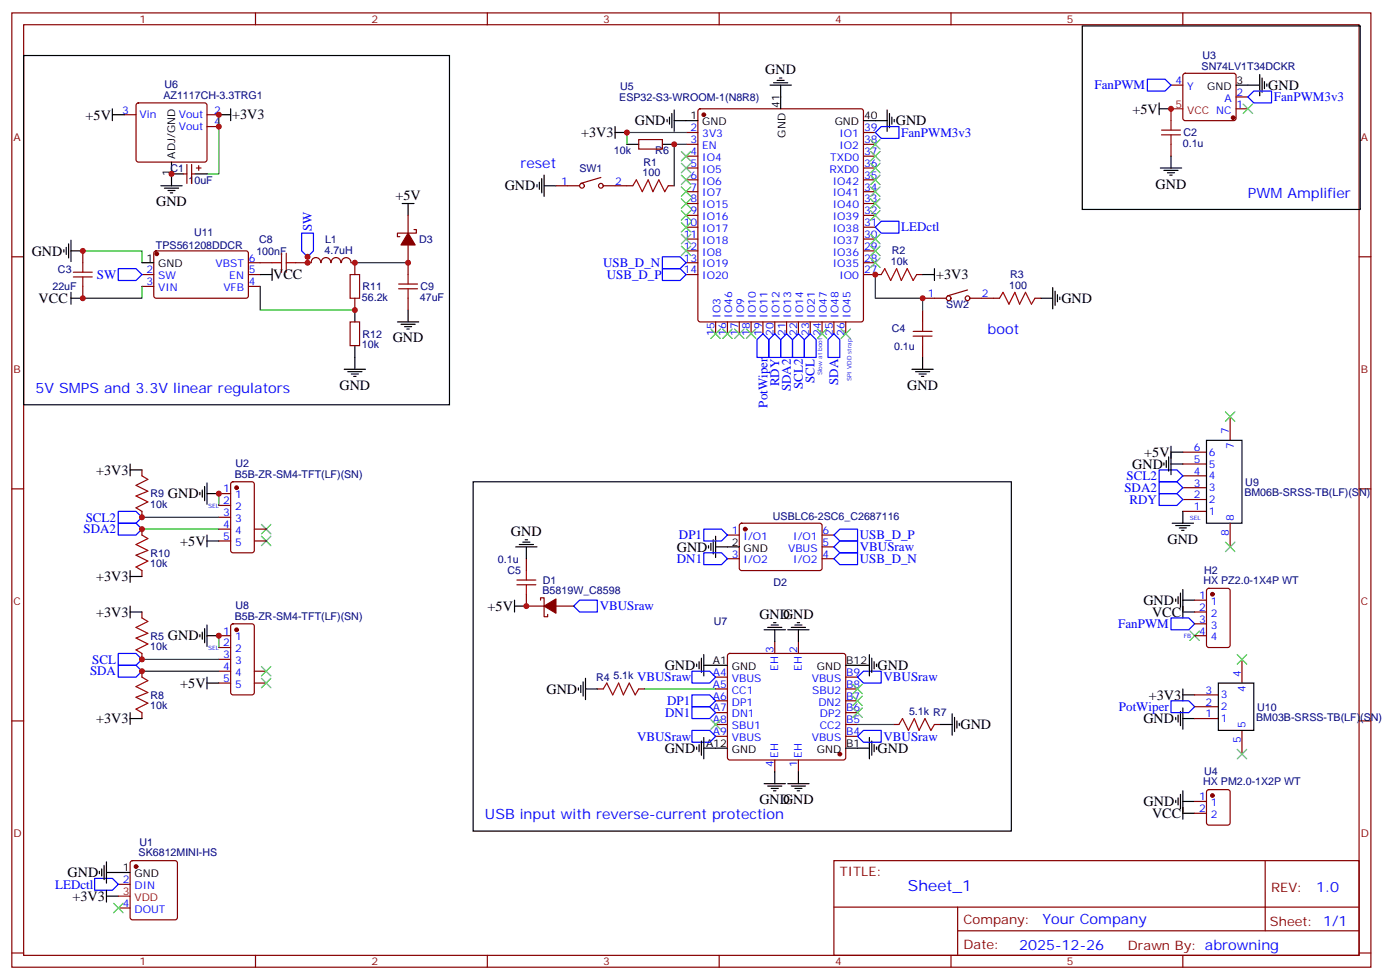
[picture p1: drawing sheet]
<svg xmlns="http://www.w3.org/2000/svg" width="418mm" height="292mm" viewBox="0 0 418 292" stroke-linecap="round" stroke-linejoin="round" font-family="sans-serif">
<g fill="none" stroke="#870000" stroke-width=".35">
<path d="M3.5 3.8h405.4v284.4h-405.4zM7.1 7.4h398.2v277.3h-398.2zM76.2 3.8v3.6M145.3 3.8v3.6M214.5 3.8v3.6M283.6 3.8v3.6M352.8 3.8v3.6M37 34.2h3.6M40.8 30.9l.5-.2h19.7l.5 .2 .2 .5v16.2l-.2 .5-.5 .2h-19.7l-.5-.2-.2-.5v-16.2zM61.7 34.2h3.6M61.7 37.7h3.6M204.6 39.5h3.5"/>
<path d="M208.4 32.6l.4-.2h48l.5 .2 .2 .5v62.1l-.2 .5-.5 .2h-48l-.5-.2-.2-.5v-62.1zM257.5 39.5h3.6M349.2 25.4h3.6M349.2 32.4v3.5M353 22l.5-.2h14.4l.5 .2 .3 .5v12.7l-.3 .5-.5 .2h-14.4l-.5-.2-.2-.5v-12.7zM368.7 32.4h3.5M368.7 28.9h3.5M54.7 51.8h1M55.7 49v5.6M57.1 49v5.6M57.1 51.8h1.1M58.6 50.1h1.4"/>
<path d="M59.3 49.4v1.4M165.8 55.4h7.1M179.2 52.9l-6 1.7M179.9 55.4h8.8M190.5 41.6h7.1v2.8h-7.1zM199.3 55.4h1.8M204.6 43h3.5M204.6 46.5h3.5M204.6 50.1h3.5M204.6 53.6h3.5M204.6 57.1h3.5M257.5 43h3.6"/>
<path d="M257.5 46.5h3.6M257.5 50.1h3.6M257.5 53.6h3.6M257.5 57.1h3.6M349.2 43v3.5M3.5 76.5h3.6M24.7 74.8v3.5M46.1 75l.5-.2h27.1l.4 .7-.1 12.9-.6 .5-27.1-.1-.4-.6v-12.7zM74.1 78.3h7M88.2 78.3h4.6M92.8 78.3a1.41 1.41 0 0 1 1.4-1.6 1.41 1.41 0 0 1 1.4 1.6M95.8 78.3a1.41 1.41 0 0 1 1.4-1.6 1.41 1.41 0 0 1 1.4 1.6"/>
<path d="M98.8 78.3a1.41 1.41 0 0 1 1.4-1.6 1.41 1.41 0 0 1 1.4 1.6M101.8 78.3a1.41 1.41 0 0 1 1.5-1.5 1.41 1.41 0 0 1 1.4 1.5M104.8 78.3h1v3.5M121.7 64.2v5.3M121.7 73v8.8M123.5 68.4h.7v1.1h-5.7v1h.7M204.6 60.6h3.5M204.6 64.2h3.5M204.6 67.7h3.5M204.6 71.2h3.5M204.6 74.8h3.5M204.6 78.3h3.5"/>
<path d="M257.5 60.6h3.6M257.5 64.2h3.6M257.5 67.7h3.6M257.5 71.2h3.6M257.5 74.8h3.6M257.5 78.3h3.6M405.3 76.5h3.6M24.7 85.3v3.6M42.3 81.8h3.6M42.3 85.3h3.6M74.1 81.8h3.5M74.1 85.3h3.5"/>
<path d="M104.4 95.9h2.8v7.1h-2.8zM105.8 88.9v3.5M121.7 88.9v3.5M204.6 81.8h3.5M213.4 95.9v3.5M217 95.9v3.5M220.5 95.9v3.5M224 95.9v3.5M227.5 95.9v3.5M231.1 95.9v3.5M234.6 95.9v3.5M238.1 95.9v3.5"/>
<path d="M241.7 95.9v3.5M245.2 95.9v3.5M248.7 95.9v3.5M252.2 95.9v3.5M257.5 81.8h5.3M273.4 81.8h1.8M275.2 88.9h7M275.2 92.4v3.5M288.6 86.4l-6 1.8M289.3 88.9h8.8M308.7 88.9h1.7M275.2 103v3.5"/>
<path d="M352.8 138.3h7M352.8 134.7h7M366.9 124.1v7.1M3.5 145.7h3.6M42.3 140v1.8M42.3 152.4v1.7M42.3 157.7v1.7M65.3 147.1h3.5M65.3 150.6h3.5M65.3 154.1h3.5M65.3 157.7h3.5M69 143.8l.5-.3h5.6l.7 .5v20l-.4 .7h-5.9l-.7-.5v-19.9z"/>
<path d="M75.8 157.7h3.6M217 159.4h3.5M220.7 156.1l.5-.2h23.5l.5 .7-.1 13-.6 .4-23.6-.1-.4-.6v-12.7zM245.2 159.4h3.5M352.8 152.4h7M352.8 148.8h7M352.8 145.3h7M352.8 141.8h7M366.9 155.9v7M405.3 145.7h3.6M42.3 170v1.8M65.3 161.2h3.5"/>
<path d="M75.8 161.2h3.6M157 166.5v3.5M157 177.1v3.5h5.3M161.2 178.8v-.7h1.1v5.7h1v-.7M217 166.5h3.5M245.2 166.5h3.5M245.2 162.9h3.5M356.3 178.8h3.5M360.1 175.5l.4-.2h5.7l.6 .4 .1 16.5-.5 .7h-5.9l-.6-.4-.1-16.5zM42.3 182.4v1.7M42.3 194.7v1.8M42.3 200v1.8"/>
<path d="M65.3 189.4h3.5M65.3 192.9h3.5M65.3 196.5h3.5M65.3 200h3.5M69 186.1l.5-.2h5.6l.7 .4v20l-.4 .7h-5.9l-.7-.4v-20zM75.8 200h3.6M165.8 180.6h5.3M217.2 194.9l.5-.2h33.8l.5 .2 .2 .5v30.3l-.2 .5-.5 .2h-33.8l-.5-.2-.2-.5v-30.3zM231.1 191.2v3.5M238.1 191.2v3.5M356.3 189.4h3.5M356.3 182.4h3.5"/>
<path d="M356.3 185.9h3.5M370.4 196.5v7M3.5 214.8h3.6M42.3 212.3v1.8M65.3 203.5h3.5M75.8 203.5h3.6M178.2 205.3h1.7M190.5 205.3h1.8M213.4 219.4h3.6M213.4 215.9h3.6M213.4 212.3h3.6M213.4 208.8h3.6"/>
<path d="M213.4 205.3h3.6M213.4 201.8h3.6M252.2 219.4h3.6M252.2 215.9h3.6M252.2 212.3h3.6M252.2 208.8h3.6M252.2 205.3h3.6M252.2 201.8h3.6M266.3 215.9h1.8M278.7 215.9h1.8M356.3 214.1h7.1M356.3 210.6h7.1"/>
<path d="M356.3 207h7.1M370.4 217.6v7.1M405.3 214.8h3.6M231.1 226.4v3.6M238.1 226.4v3.6M356.3 238.8h3.5M360.1 235.5l.4-.2h5.7l.6 .4 .1 9.4-.5 .7-5.9 .1-.6-.5-.1-9.4zM39 256.6l.5-.2h12.7l.5 .2 .2 .5v16.3l-.2 .5-.5 .2h-12.7l-.5-.3-.2-.4v-16.3zM248.7 256.4h156.6v28.3h-156.6zM356.3 242.3h3.5M377.3 256.5v20.8M35.3 263.5h3.5"/>
<path d="M35.3 270.5h3.5M248.7 270.3h156.5M285.6 277.3h119.6M285.6 270.3v14.1M3.5 284h3.6M76.2 284.7v3.5M145.3 284.7v3.5M214.5 284.7v3.5M283.6 284.7v3.5M352.8 284.7v3.5M405.3 284h3.6"/>
<circle cx="173.6" cy="55.4" r=".71"/>
<circle cx="179.2" cy="55.4" r=".71"/>
<circle cx="282.9" cy="88.9" r=".71"/>
<circle cx="288.6" cy="88.9" r=".71"/>
</g>
<g fill="none" stroke="#000" stroke-width=".35">
<path d="M7.1 16.5h127v104.1h-127zM322.8 7.7h82.9v54.7h-82.9zM33.5 34.2h3.5M33.5 32.4v3.5M65.3 34.2h3.5M68.8 32.4v3.5M183.4 39.5h3.6M183.4 37.7v3.5M199 35.6v.7M199.7 34.9v2.1M200.4 33.8v4.3M201.1 35.9h7"/>
<path d="M201.1 32.8v6.3M229.7 25.4h6.3M230.7 24.7h4.2M231.8 24h2.1M232.5 23.2h.7M232.8 25.4v7M257.5 35.9h7.1M264.6 32.8v6.3M265.3 33.8v4.3M266 34.9v2.1M266.7 35.6v.7M345.7 32.4h3.5"/>
<path d="M345.7 30.7v3.5M368.7 25.4h7M375.7 22.2v6.3M376.4 23.2v4.3M377.1 24.3v2.1M377.8 25v.7M48 55.4h6.3M49 56.1h4.3M50.1 56.8h2.1M50.8 57.5h.7M51.2 48.3v7.1M51.2 51.8h3.5"/>
<path d="M58.2 51.8h3.5M160.2 55v.7M160.9 54.3v2.1M161.6 53.2v4.3M162.3 55.4h3.5M162.3 52.2v6.3M187 43h3.5M197.6 43h3.5M346.1 50.1h6.3M347.1 50.8h4.3M348.2 51.5h2.1M348.9 52.2h.7"/>
<path d="M349.2 46.5v3.6M19 74.4v.7M19.8 73.7v2.1M20.5 72.6v4.3M21.2 71.6v6.3M21.2 74.8h3.5M42.3 78.3h3.6M119.9 60.6h3.6M121.7 60.6v3.6M21.2 88.9h3.5M21.2 87.1v3.5M77.6 81.8h3.5"/>
<path d="M81.1 80v3.6M105.8 92.4v3.5M118.5 95.9h6.4M119.6 96.6h4.2M120.6 97.3h2.2M121.4 98h.7M121.7 92.4v3.5M275.2 81.8h3.5M278.7 80v3.6M310.4 88.9h3.6M314 85.7v6.3M314.7 86.7v4.3"/>
<path d="M315.4 87.8v2.1M316.1 88.5v.7M102.7 110h6.3M103.7 110.7h4.2M104.8 111.4h2.1M105.5 112.1h.7M105.8 103v7M272 110h6.3M273 110.7h4.3M274.1 111.4h2.1M274.8 112.1h.7M275.2 106.5v3.5"/>
<path d="M38.8 138.3v3.5M347.1 137.9v.7M347.8 137.2v2.1M348.5 136.1v4.3M349.2 133v8.4M349.2 134.7h3.6M349.2 138.3h3.6M359.8 131.2h10.6v24.7h-10.6zM38.8 140h3.5M59.6 146.7v.7M60.3 146v2.1M61 145v4.2"/>
<path d="M61.7 143.9v6.3M61.7 159.4v3.5M61.7 147.1h3.6M141.1 143.5h160.5v104.1h-160.5zM213.4 159.8v6.3M349.6 155.9h6.4M350.7 156.6h4.2M351.7 157.3h2.1M352.4 158h.7M352.8 152.4v3.5M38.8 170v3.5M38.8 171.8h3.5"/>
<path d="M61.7 161.2h3.6M153.5 178.8v3.6M153.8 162.9h6.4M154.9 162.2h4.2M155.9 161.5h2.1M156.6 160.8h.7M157 162.9v3.6M211.3 162.6v.7M212 161.9v2.1M212.7 160.8v4.3M213.4 162.9h7.1M350.7 178.5v.7"/>
<path d="M351.4 177.8v2.1M352.1 176.7v4.2M352.8 178.8h3.5M352.8 175.6v8.5M38.8 182.4h3.5M38.8 180.6v3.5M59.6 189.1v.7M60.3 188.3v2.2M61 187.3v4.2M61.7 186.2v6.4M61.7 189.4h3.6M153.5 180.6h3.5"/>
<path d="M207.8 197.9v.7M208.5 197.2v2.1M209.2 196.1v4.2M209.9 198.2h7.1M209.9 195.1v6.3M227.9 187.6h6.3M229 186.9h4.2M230 186.2h2.1M230.7 185.5h.7M231.1 187.6v3.6M234.9 187.6h6.4M236 186.9h4.2"/>
<path d="M237.1 186.2h2.1M237.8 185.5h.7M238.1 187.6v3.6M252.2 198.2h7.1M259.3 195.1v6.3M260 196.1v4.2M260.7 197.2v2.1M261.4 197.9v.7M352.8 182.4h3.5M38.8 214.1h3.5M38.8 212.3v3.6M61.7 203.5h3.6"/>
<path d="M61.7 201.8v3.5M172.5 204.9v.7M173.2 204.2v2.1M173.9 203.2v4.2M174.6 205.3h3.6M174.6 202.1v6.4M209.9 219.7v6.4M259.3 219.7v6.4M280.5 215.9h3.5M284 212.7v6.3M284.7 213.7v4.3M285.4 214.8v2.1"/>
<path d="M286.1 215.5v.7M350.7 213.7v.8M351.4 213v2.2M352.1 212v4.2M352.8 205.3v3.5M352.8 210.9v6.4M352.8 207h3.5M352.8 214.1h3.5M363.4 203.5h10.5v14.1h-10.5zM207.8 222.6v.7M208.5 221.9v2.1M209.2 220.8v4.2"/>
<path d="M209.9 222.9h7.1M227.9 233.5h6.3M229 234.2h4.2M230 234.9h2.1M230.7 235.6h.7M231.1 230v3.5M234.9 233.5h6.4M236 234.2h4.2M237.1 234.9h2.1M237.8 235.6h.7M238.1 230v3.5M252.2 222.9h7.1"/>
<path d="M260 220.8v4.2M260.7 221.9v2.1M261.4 222.6v.7M350.7 238.4v.7M351.4 237.7v2.2M352.1 236.7v4.2M352.8 235.6v8.5M352.8 238.8h3.5M29.6 259.6v.7M30.3 258.9v2.1M31 257.8v4.3M31.7 260h7.1"/>
<path d="M31.7 256.8v6.3M352.8 242.3h3.5M31.7 265.3v3.5M31.7 267h3.6"/>
</g>
<g fill="none" stroke="#3c3" stroke-width=".35">
<path d="M370.8 31l2.8 2.8M373.6 31l-2.8 2.8M203.2 45.1l2.8 2.8M203.2 48.6l2.8 2.9M203.2 52.2l2.8 2.8M203.2 55.7l2.8 2.8M203.2 59.2l2.8 2.9M206 45.1l-2.8 2.8M206 48.6l-2.8 2.9M206 52.2l-2.8 2.8M206 55.7l-2.8 2.8M206 59.2l-2.8 2.9"/>
<path d="M259.6 59.2l2.9 2.9M259.6 55.7l2.9 2.8M259.6 41.6l2.9 2.8M259.6 45.1l2.9 2.8M259.6 48.6l2.9 2.9M259.6 52.2l2.9 2.8M262.5 59.2l-2.9 2.9M262.5 55.7l-2.9 2.8M262.5 41.6l-2.9 2.8M262.5 45.1l-2.9 2.8M262.5 48.6l-2.9 2.9M262.5 52.2l-2.9 2.8"/>
<path d="M203.2 62.8l2.8 2.8M203.2 66.3l2.8 2.8M203.2 69.8l2.8 2.8M203.2 73.3l2.8 2.9M206 62.8l-2.8 2.8M206 66.3l-2.8 2.8M206 69.8l-2.8 2.8M206 73.3l-2.8 2.9M259.6 76.9l2.9 2.8M259.6 73.3l2.9 2.9M259.6 69.8l2.9 2.8M259.6 62.8l2.9 2.8"/>
<path d="M262.5 76.9l-2.9 2.8M262.5 73.3l-2.9 2.9M262.5 69.8l-2.9 2.8M262.5 62.8l-2.9 2.8M212 98l2.8 2.9M214.8 98l-2.8 2.9M215.5 98l2.9 2.9M218.4 98l-2.9 2.9M219.1 98l2.8 2.9M221.9 98l-2.8 2.9M222.6 98l2.8 2.9M225.4 98l-2.8 2.9"/>
<path d="M243.8 98l2.8 2.9M246.6 98l-2.8 2.9M250.8 98l2.8 2.9M253.6 98l-2.8 2.9M365.5 122.7l2.8 2.9M368.3 122.7l-2.8 2.9M78 159.8l2.8 2.8M78 156.2l2.8 2.9M80.8 159.8l-2.8 2.8M80.8 156.2l-2.8 2.9M365.5 161.5l2.8 2.9M368.3 161.5l-2.8 2.9"/>
<path d="M78 198.6l2.8 2.8M80.8 198.6l-2.8 2.8M354.9 188l2.8 2.8M357.7 188l-2.8 2.8M369 195.1l2.8 2.8M371.8 195.1l-2.8 2.8M78 202.1l2.8 2.8M80.8 202.1l-2.8 2.8M212 214.5l2.8 2.8M214.8 214.5l-2.8 2.8M254.4 203.9l2.8 2.8M254.4 207.4l2.8 2.8"/>
<path d="M254.4 210.9l2.8 2.8M257.2 203.9l-2.8 2.8M257.2 207.4l-2.8 2.8M257.2 210.9l-2.8 2.8M369 223.3l2.8 2.8M371.8 223.3l-2.8 2.8M33.9 269.1l2.8 2.9M36.7 269.1l-2.8 2.9"/>
</g>
<g fill="none" stroke="#00f" stroke-width=".35">
<path d="M261.1 39.5l1.7-1.8h5.3v3.5h-5.3zM342.2 23.6h5.3l1.7 1.8-1.7 1.7h-5.3zM373.9 27.1h5.3v3.6h-5.3l-1.7-1.8zM90 69.5h3.5v5.3l-1.8 1.7-1.7-1.7zM197.6 76.5h5.2l1.8 1.8-1.8 1.7h-5.2zM262.8 65.9h5.3v3.6h-5.3l-1.7-1.8zM35.3 80h5.3l1.7 1.8-1.7 1.8h-5.3zM197.6 80h5.2l1.8 1.8-1.8 1.8h-5.2zM227.5 99.4l1.8 1.8v5.3h-3.5v-5.3zM231.1 99.4l1.7 1.8v5.3h-3.5v-5.3zM234.6 99.4l1.8 1.8v5.3h-3.6v-5.3zM238.1 99.4l1.8 1.8v5.3h-3.5v-5.3z"/>
<path d="M241.7 99.4l1.7 1.8v5.3h-3.5v-5.3zM248.7 99.4l1.8 1.8v5.3h-3.6v-5.3zM35.3 152.4h5.3l1.7 1.7-1.7 1.8h-5.3zM35.3 155.9h5.3l1.7 1.8-1.7 1.7h-5.3zM209.9 157.7h5.3l1.8 1.7-1.8 1.8h-5.3zM248.7 159.4l1.8-1.7h5.3v3.5h-5.3zM345.7 143.5h5.3l1.8 1.8-1.8 1.8h-5.3zM345.7 140h5.3l1.8 1.8-1.8 1.7h-5.3zM345.7 147.1h5.3l1.8 1.7-1.8 1.8h-5.3zM209.9 164.7h5.3l1.8 1.8-1.8 1.7h-5.3zM248.7 162.9l1.8-1.7h5.3v3.5h-5.3zM250.5 164.7h5.3v3.5h-5.3l-1.8-1.7z"/>
<path d="M35.3 198.2h5.3l1.7 1.8-1.7 1.8h-5.3zM35.3 194.7h5.3l1.7 1.8-1.7 1.7h-5.3zM171.1 180.6l1.8-1.8h5.3v3.6h-5.3zM206.4 200h5.3l1.7 1.8-1.7 1.7h-5.3zM349.2 184.1h5.3l1.8 1.8-1.8 1.7h-5.3zM206.4 207h5.3l1.7 1.8-1.7 1.8h-5.3zM206.4 210.6h5.3l1.7 1.7-1.7 1.8h-5.3zM206.4 217.6h5.3l1.7 1.8-1.7 1.8h-5.3zM255.8 219.4l1.7-1.8h5.3v3.6h-5.3zM255.8 201.8l1.7-1.8h5.3v3.5h-5.3zM349.2 208.8h5.3l1.8 1.8-1.8 1.7h-5.3zM28.2 261.7h5.3l1.8 1.8-1.8 1.8h-5.3z"/>
</g>
<g fill="#870000" stroke="#870000" stroke-width=".35">
<path d="M162.3 180.6l3.5-2.1v4.2z"/>
<path d="M121.7 69.5l2.1 3.5h-4.2z"/>
<circle cx="367.8" cy="35.1" r=".53"/>
<circle cx="361.6" cy="237" r=".53"/>
<circle cx="209.9" cy="34.2" r=".53"/>
<circle cx="222.2" cy="157.7" r=".53"/>
<circle cx="70.6" cy="187.6" r=".53"/>
<circle cx="250.5" cy="224.7" r=".53"/>
<circle cx="361.6" cy="177.1" r=".53"/>
<circle cx="40.6" cy="258.2" r=".53"/>
<circle cx="70.6" cy="145.3" r=".53"/>
<circle cx="46.7" cy="75.6" r=".53"/>
</g>
<path d="M349.2 32.4h3.6M35.3 267h3.5" fill="none" stroke="#f00" stroke-width=".35"/>
<g fill="none" stroke="#a10000" stroke-width=".35">
<path d="M346.4 38.8h5.7M349.2 35.9v2.9M188.7 55.4l1.1-1.8 1.8 3.5 1.7-3.5 1.4 3.5 1.8-3.5 1.8 3.5 1-1.7M346.4 40.2h5.7M349.2 40.2v2.8M24.7 78.3v2.8M81.1 78.3h2.9M84 75.5v5.6M85.4 78.3h2.8M85.4 75.5v5.6M21.9 82.5h5.6M21.9 81.1h5.6"/>
<path d="M24.7 82.5v2.8M104.4 81.8h2.8v7.1h-2.8zM118.9 86h5.6M118.9 84.6h5.6M121.7 81.8v2.8M121.7 86v2.9M262.8 81.8l1.1-1.8 1.7 3.6 1.8-3.6 1.4 3.6 1.8-3.6 1.7 3.6 1.1-1.8M272.3 98.7h5.7M275.2 95.9v2.8M298.1 88.9l1.1-1.8 1.7 3.5 1.8-3.5 1.4 3.5 1.8-3.5 1.7 3.5 1.1-1.7M272.3 100.2h5.7M275.2 100.2v2.8"/>
<path d="M42.3 141.8l1.8 1-3.5 1.8 3.5 1.8-3.5 1.4 3.5 1.7-3.5 1.8 1.7 1.1M42.3 159.4l1.8 1.1-3.5 1.7 3.5 1.8-3.5 1.4 3.5 1.8-3.5 1.7 1.7 1.1M154.2 174.2h5.6M154.2 172.8h5.6M157 170v2.8M157 174.2v2.9M42.3 184.1l1.8 1.1-3.5 1.7 3.5 1.8-3.5 1.4 3.5 1.8-3.5 1.7 1.7 1.1M42.3 201.8l1.8 1-3.5 1.8 3.5 1.7-3.5 1.5 3.5 1.7-3.5 1.8 1.7 1M179.9 205.3l1.1-1.8 1.7 3.5 1.8-3.5 1.4 3.5 1.8-3.5 1.7 3.5 1.1-1.7M268.1 215.9l1.1-1.8 1.7 3.5 1.8-3.5 1.4 3.5 1.8-3.5 1.7 3.5 1.1-1.7"/>
</g>
<g fill="none" stroke="#008700" stroke-width=".35">
<path d="M65.3 34.2v17.6h-3.6M204.6 39.5h-17.6v3.5M204.6 43h-3.5v12.4M24.7 74.8h17.6v3.5M91.7 76.5v1.8M105.8 78.3h15.9M42.3 85.3v3.6h-17.6M77.6 85.3v7.1h28.2M261.1 81.8v7.1h14.1v3.5M42.3 154.1h23M42.3 157.7h23M65.3 147.1v3.5"/>
<path d="M42.3 200h23M42.3 196.5h23M65.3 189.4v3.5M192.3 205.3h21.1M255.8 215.9h10.5"/>
</g>
<g fill="#c00">
<circle cx="349.3" cy="32.4" r=".88"/>
<circle cx="65.3" cy="37.7" r=".88"/>
<circle cx="65.3" cy="34.2" r=".88"/>
<circle cx="65.3" cy="189.4" r=".88"/>
<circle cx="42.3" cy="200" r=".88"/>
<circle cx="42.3" cy="196.5" r=".88"/>
<circle cx="42.3" cy="154.1" r=".88"/>
<circle cx="42.3" cy="157.7" r=".88"/>
<circle cx="65.3" cy="147.1" r=".88"/>
<circle cx="51.2" cy="51.8" r=".88"/>
<circle cx="275.2" cy="88.9" r=".88"/>
<circle cx="105.8" cy="92.4" r=".88"/>
<circle cx="24.7" cy="74.8" r=".88"/>
<circle cx="24.7" cy="88.9" r=".88"/>
<circle cx="91.7" cy="78.3" r=".88"/>
<circle cx="91.7" cy="76.5" r=".88"/>
<circle cx="105.8" cy="78.3" r=".88"/>
<circle cx="121.7" cy="78.3" r=".88"/>
<circle cx="157" cy="180.6" r=".88"/>
<circle cx="261.1" cy="81.8" r=".88"/>
<circle cx="201.1" cy="43" r=".88"/>
<circle cx="187" cy="39.5" r=".88"/>
</g>
<text font-size="4.6" fill="#00f" x="270.8" y="265.5">Sheet_1</text>
<g font-size="4.2">
<text x="228.2" y="22">GND</text>
<text x="378.2" y="26.8">GND</text>
<text x="25.5" y="35.7">+5V</text>
<text x="69.3" y="35.6">+3V3</text>
<text x="337.7" y="33.9">+5V</text>
<text x="173.3" y="40.9">+3V3</text>
<text x="189.3" y="37.3">GND</text>
<text x="267.2" y="37.3">GND</text>
<text x="117.9" y="59.5">+5V</text>
<text x="150.5" y="56.7">GND</text>
<text x="344.7" y="56.2">GND</text>
<text x="46.6" y="61.5">GND</text>
<text x="9.5" y="76.2">GND</text>
<text x="81.5" y="83.2">VCC</text>
<text x="279.2" y="83.2">+3V3</text>
<text x="11.5" y="90.3">VCC</text>
<text x="316.6" y="90.3">GND</text>
<text x="117.1" y="102">GND</text>
<text x="101.2" y="116.2">GND</text>
<text x="270.6" y="116.1">GND</text>
<text x="341.3" y="136.2">+5V</text>
<text x="28.7" y="141.4">+3V3</text>
<text x="337.7" y="139.7">GND</text>
<text x="50.1" y="148.5">GND</text>
<text x="152.4" y="159.7">GND</text>
<text x="348.2" y="162">GND</text>
<text x="53.8" y="162.7">+5V</text>
<text x="201.9" y="164.4">GND</text>
<text x="28.7" y="173.2">+3V3</text>
<text x="28.7" y="183.7">+3V3</text>
<text x="145.4" y="182">+5V</text>
<text x="226.5" y="184.4">GND</text>
<text x="233.5" y="184.4">GND</text>
<text x="341" y="180.2">GND</text>
<text x="343.6" y="183.7">VCC</text>
<text x="50.1" y="190.8">GND</text>
<text x="198.3" y="199.6">GND</text>
<text x="261.7" y="199.7">GND</text>
<text x="53.8" y="205">+5V</text>
<text x="163" y="206.7">GND</text>
<text x="342.6" y="208.4">+3V3</text>
<text x="28.7" y="215.5">+3V3</text>
<text x="341" y="215.5">GND</text>
<text x="286.5" y="217.3">GND</text>
<text x="198.3" y="224.3">GND</text>
<text x="261.7" y="224.4">GND</text>
<text x="226.5" y="239.6">GND</text>
<text x="233.5" y="239.6">GND</text>
<text x="341.1" y="240.3">GND</text>
<text x="343.6" y="243.7">VCC</text>
<text x="20.2" y="261.4">GND</text>
<text x="21.6" y="268.4">+3V3</text>
</g>
<g font-size="4.2" fill="#00f">
<text x="155.2" y="50.1">reset</text>
<text x="372.2" y="58.9">PWM Amplifier</text>
<text x="294.6" y="99.4">boot</text>
<text x="10.6" y="117.1">5V SMPS and 3.3V linear regulators</text>
<text x="144.6" y="244.1">USB input with reverse-current protection</text>
<text x="392.5" y="265.7">1.0</text>
<text x="310.9" y="275.3">Your Company</text>
<text x="304" y="283.1">2025-12-26</text>
</g>
<g font-size="3.9" fill="#00f">
<text x="326.5" y="26.6">FanPWM</text>
<text x="379.9" y="30.2">FanPWM3v3</text>
<text x="268.8" y="40.7">FanPWM3v3</text>
<text x="93" y="68.8" transform="rotate(-90 93 68.8)">SW</text>
<text x="268.8" y="68.9">LEDctl</text>
<text x="28.9" y="83.1">SW</text>
<text x="179.9" y="79.6">USB_D_N</text>
<text x="181" y="83.2">USB_D_P</text>
<text x="232.3" y="115.2" transform="rotate(-90 232.3 115.2)">RDY</text>
<text x="235.9" y="116.6" transform="rotate(-90 235.9 116.6)">SDA2</text>
<text x="239.4" y="116" transform="rotate(-90 239.4 116)">SCL2</text>
<text x="242.9" y="114.1" transform="rotate(-90 242.9 114.1)">SCL</text>
<text x="250" y="114.7" transform="rotate(-90 250 114.7)">SDA</text>
<text x="228.9" y="121.5" transform="rotate(-90 228.9 121.5)">PotWiper</text>
<text x="336" y="143.1">SCL2</text>
<text x="335.4" y="146.6">SDA2</text>
<text x="25.6" y="155.4">SCL2</text>
<text x="336.9" y="150.1">RDY</text>
<text x="24.9" y="158.9">SDA2</text>
<text x="202.5" y="160.7">DP1</text>
<text x="256.5" y="160.7">USB_D_P</text>
<text x="201.9" y="167.7">DN1</text>
<text x="256.5" y="164.2">VBUSraw</text>
<text x="256.5" y="167.7">USB_D_N</text>
<text x="178.9" y="181.9">VBUSraw</text>
<text x="333.5" y="187.2">FanPWM</text>
<text x="27.5" y="197.7">SCL</text>
<text x="26.8" y="201.3">SDA</text>
<text x="190" y="203">VBUSraw</text>
<text x="263.5" y="203">VBUSraw</text>
<text x="198.4" y="213.6">DN1</text>
<text x="199" y="210.1">DP1</text>
<text x="333.7" y="211.8">PotWiper</text>
<text x="190" y="220.7">VBUSraw</text>
<text x="263.5" y="220.7">VBUSraw</text>
<text x="16.4" y="264.8">LEDctl</text>
</g>
<g font-size="3.9" fill="#800">
<text x="250.5" y="261">TITLE:</text>
<text x="379.1" y="265.7">REV:</text>
<text x="287.4" y="275.2">Company:</text>
<text x="378.7" y="275.8">Sheet: 1/1</text>
<text x="287.4" y="282.9">Date:</text>
<text x="336.4" y="283">Drawn By: abrowning</text>
</g>
<g font-size="3.2" fill="#800">
<text x="41.6" y="6.8">1</text>
<text x="110.8" y="6.8">2</text>
<text x="179.9" y="6.8">3</text>
<text x="249.1" y="6.8">4</text>
<text x="318.2" y="6.8">5</text>
<text x="4.1" y="41.9">A</text>
<text x="405.9" y="41.9">A</text>
<text x="4.1" y="111.1">B</text>
<text x="405.9" y="111.1">B</text>
<text x="4.1" y="180.2">C</text>
<text x="405.9" y="180.2">C</text>
<text x="4.1" y="249.4">D</text>
<text x="405.9" y="249.4">D</text>
<text x="41.6" y="287.7">1</text>
<text x="110.8" y="287.7">2</text>
<text x="179.9" y="287.7">3</text>
<text x="249.1" y="287.7">4</text>
<text x="318.2" y="287.7">5</text>
</g>
<g font-size="3.2" fill="#000080">
<text x="358.6" y="17.6">U3</text>
<text x="358.4" y="20.8">SN74LV1T34DCKR</text>
<text x="48.8" y="29.4">AZ1117CH-3.3TRG1</text>
<text x="49" y="26.2">U6</text>
<text x="185" y="26.9">U5</text>
<text x="184.7" y="30.1">ESP32-S3-WROOM-1(N8R8)</text>
<text x="353" y="40.7">C2</text>
<text x="183.1" y="45.9">10k</text>
<text x="195.4" y="45.9">R6</text>
<text x="352.8" y="43.8">0.1u</text>
<text x="50.8" y="51.2">C1</text>
<text x="172.8" y="51.2">SW1</text>
<text x="191.6" y="52.5">100</text>
<text x="191.9" y="49.3">R1</text>
<text x="56.2" y="54.8">10uF</text>
<text x="57.9" y="70.4">U11</text>
<text x="46.5" y="74.2">TPS561208DDCR</text>
<text x="76.5" y="75.9">100nF</text>
<text x="77.3" y="72.4">C8</text>
<text x="96.8" y="75.7">4.7uH</text>
<text x="96.9" y="72.5">L1</text>
<text x="125" y="72.4">D3</text>
<text x="266" y="75.8">R2</text>
<text x="17.3" y="81.2">C3</text>
<text x="265.7" y="79">10k</text>
<text x="301.3" y="82.8">R3</text>
<text x="15.6" y="86.5">22uF</text>
<text x="107.9" y="89.7">56.2k</text>
<text x="108.1" y="86.5">R11</text>
<text x="125.2" y="89.7">47uF</text>
<text x="125.4" y="86.5">C9</text>
<text x="301" y="86">100</text>
<text x="282.2" y="91.8">SW2</text>
<text x="108.2" y="100.6">R12</text>
<text x="266" y="98.9">C4</text>
<text x="107.9" y="103.8">10k</text>
<text x="266.7" y="104.2">0.1u</text>
<text x="70" y="142.3">B5B-ZR-SM4-TFT(LF)(SN)</text>
<text x="70.2" y="139.1">U2</text>
<text x="44.9" y="148.2">R9</text>
<text x="371.1" y="147.9">BM06B-SRSS-TB(LF)(SN)</text>
<text x="371.4" y="144.7">U9</text>
<text x="44.8" y="151.4">10k</text>
<text x="230.5" y="154.8">USBLC6-2SC6_C2687116</text>
<text x="44.9" y="165.9">R10</text>
<text x="148.5" y="167.6">0.1u</text>
<text x="44.8" y="169">10k</text>
<text x="151.4" y="171.2">C5</text>
<text x="161.9" y="173.9">D1</text>
<text x="359.1" y="170.9">H2</text>
<text x="161.8" y="177.1">B5819W_C8598</text>
<text x="230.7" y="174.7">D2</text>
<text x="358.9" y="174.1">HX PZ2.0-1X4P WT</text>
<text x="70" y="184.6">B5B-ZR-SM4-TFT(LF)(SN)</text>
<text x="70.2" y="181.5">U8</text>
<text x="44.9" y="190.6">R5</text>
<text x="212.9" y="186.2">U7</text>
<text x="44.8" y="193.7">10k</text>
<text x="177.8" y="202.9">R4</text>
<text x="183" y="202.5">5.1k</text>
<text x="44.9" y="208.2">R8</text>
<text x="44.8" y="211.4">10k</text>
<text x="271.1" y="213">5.1k R7</text>
<text x="374.6" y="215">BM03B-SRSS-TB(LF)(SN)</text>
<text x="374.9" y="211.7">U10</text>
<text x="359.1" y="230.8">U4</text>
<text x="358.8" y="234">HX PM2.0-1X2P WT</text>
<text x="41.6" y="252">U1</text>
<text x="41.3" y="255.2">SK6812MINI-HS</text>
</g>
<g font-size="3.2" fill="#00f">
<text x="350.6" y="25">4</text>
<text x="354.1" y="26.8">Y</text>
<text x="368.8" y="28.5">2</text>
<text x="36.4" y="33.8">3</text>
<text x="41.6" y="35.2">Vin</text>
<text x="53.3" y="35.2">Vout</text>
<text x="63.9" y="33.8">2</text>
<text x="365.2" y="30.3">A</text>
<text x="368.8" y="32.1">1</text>
<text x="53.3" y="38.8">Vout</text>
<text x="63.9" y="37.4">4</text>
<text x="205.9" y="39.1">2</text>
<text x="209.4" y="40.9">3V3</text>
<text x="250.4" y="40.9">IO1</text>
<text x="257.7" y="39.1">39</text>
<text x="205.9" y="42.7">3</text>
<text x="205.9" y="46.2">4</text>
<text x="209.4" y="44.4">EN</text>
<text x="209.4" y="47.9">IO4</text>
<text x="247.6" y="47.9">TXD0</text>
<text x="250.4" y="44.4">IO2</text>
<text x="257.7" y="46.2">37</text>
<text x="257.7" y="42.7">38</text>
<text x="205.9" y="49.7">5</text>
<text x="205.9" y="53.2">6</text>
<text x="209.4" y="51.5">IO5</text>
<text x="247.4" y="51.5">RXD0</text>
<text x="257.7" y="53.2">35</text>
<text x="257.7" y="49.7">36</text>
<text x="167.3" y="55">1</text>
<text x="183.4" y="55">2</text>
<text x="205.9" y="56.8">7</text>
<text x="209.4" y="55">IO6</text>
<text x="209.4" y="58.5">IO7</text>
<text x="248.4" y="58.5">IO41</text>
<text x="248.4" y="55">IO42</text>
<text x="257.7" y="56.8">34</text>
<text x="205.9" y="60.3">8</text>
<text x="205.9" y="63.8">9</text>
<text x="209.4" y="62.1">IO15</text>
<text x="209.4" y="65.6">IO16</text>
<text x="248.4" y="65.6">IO39</text>
<text x="248.4" y="62.1">IO40</text>
<text x="257.7" y="63.8">32</text>
<text x="257.7" y="60.3">33</text>
<text x="203.9" y="67.3">10</text>
<text x="203.9" y="70.9">11</text>
<text x="209.4" y="69.1">IO17</text>
<text x="248.4" y="69.1">IO38</text>
<text x="257.7" y="70.9">30</text>
<text x="257.7" y="67.3">31</text>
<text x="74.3" y="77.9">6</text>
<text x="203.9" y="74.4">12</text>
<text x="203.9" y="77.9">13</text>
<text x="209.4" y="72.6">IO18</text>
<text x="209.4" y="76.2">IO8</text>
<text x="248.4" y="76.2">IO36</text>
<text x="248.4" y="72.6">IO37</text>
<text x="257.7" y="77.9">28</text>
<text x="257.7" y="74.4">29</text>
<text x="43.7" y="81.5">2</text>
<text x="47.2" y="83.2">SW</text>
<text x="64.3" y="79.7">VBST</text>
<text x="68.4" y="83.2">EN</text>
<text x="74.3" y="81.5">5</text>
<text x="203.9" y="81.5">14</text>
<text x="209.4" y="79.7">IO19</text>
<text x="209.4" y="83.2">IO20</text>
<text x="248.4" y="79.7">IO35</text>
<text x="250.4" y="83.2">IO0</text>
<text x="257.7" y="81.5">27</text>
<text x="43.7" y="85">3</text>
<text x="47.2" y="86.7">VIN</text>
<text x="66.6" y="86.7">VFB</text>
<text x="74.3" y="85">4</text>
<text x="276.7" y="88.5">1</text>
<text x="292.8" y="88.5">2</text>
<text x="214.8" y="94.6" transform="rotate(-90 214.8 94.6)">IO3</text>
<text x="218.4" y="94.6" transform="rotate(-90 218.4 94.6)">IO46</text>
<text x="221.9" y="94.6" transform="rotate(-90 221.9 94.6)">IO9</text>
<text x="225.4" y="94.6" transform="rotate(-90 225.4 94.6)">IO10</text>
<text x="229" y="94.6" transform="rotate(-90 229 94.6)">IO11</text>
<text x="232.5" y="94.6" transform="rotate(-90 232.5 94.6)">IO12</text>
<text x="236" y="94.6" transform="rotate(-90 236 94.6)">IO13</text>
<text x="239.5" y="94.6" transform="rotate(-90 239.5 94.6)">IO14</text>
<text x="243.1" y="94.6" transform="rotate(-90 243.1 94.6)">IO21</text>
<text x="246.6" y="94.6" transform="rotate(-90 246.6 94.6)">IO47</text>
<text x="250.1" y="94.6" transform="rotate(-90 250.1 94.6)">IO48</text>
<text x="253.6" y="94.6" transform="rotate(-90 253.6 94.6)">IO45</text>
<text x="213.1" y="100.1" transform="rotate(-90 213.1 100.1)">15</text>
<text x="216.6" y="100.1" transform="rotate(-90 216.6 100.1)">16</text>
<text x="220.1" y="100.1" transform="rotate(-90 220.1 100.1)">17</text>
<text x="223.7" y="100.1" transform="rotate(-90 223.7 100.1)">18</text>
<text x="227.2" y="100.1" transform="rotate(-90 227.2 100.1)">19</text>
<text x="230.7" y="100.1" transform="rotate(-90 230.7 100.1)">20</text>
<text x="234.2" y="100.1" transform="rotate(-90 234.2 100.1)">21</text>
<text x="237.8" y="100.1" transform="rotate(-90 237.8 100.1)">22</text>
<text x="241.3" y="100.1" transform="rotate(-90 241.3 100.1)">23</text>
<text x="244.8" y="100.1" transform="rotate(-90 244.8 100.1)">24</text>
<text x="248.4" y="100.1" transform="rotate(-90 248.4 100.1)">25</text>
<text x="251.9" y="100.1" transform="rotate(-90 251.9 100.1)">26</text>
<text x="366.5" y="129.4" transform="rotate(-90 366.5 129.4)">7</text>
<text x="356.1" y="137.9">5</text>
<text x="356.1" y="134.4">6</text>
<text x="360.5" y="135.8">6</text>
<text x="367.9" y="133.9" transform="rotate(-90 367.9 133.9)">7</text>
<text x="356.1" y="141.4">4</text>
<text x="360.5" y="142.8">4</text>
<text x="360.5" y="139.3">5</text>
<text x="66.6" y="146.7">1</text>
<text x="70.1" y="148.5">1</text>
<text x="356.1" y="148.5">2</text>
<text x="356.1" y="145">3</text>
<text x="360.5" y="149.9">2</text>
<text x="360.5" y="146.4">3</text>
<text x="66.6" y="150.2">2</text>
<text x="66.6" y="153.8">3</text>
<text x="70.1" y="152">2</text>
<text x="70.1" y="155.5">3</text>
<text x="356.1" y="152">1</text>
<text x="360.5" y="153.4">1</text>
<text x="367.9" y="155.2" transform="rotate(-90 367.9 155.2)">8</text>
<text x="66.6" y="157.3">4</text>
<text x="66.6" y="160.8">5</text>
<text x="70.1" y="159.1">4</text>
<text x="218.3" y="159.1">1</text>
<text x="221.8" y="160.8">I/O1</text>
<text x="236.6" y="160.8">I/O1</text>
<text x="245.4" y="159.1">6</text>
<text x="366.5" y="159.7" transform="rotate(-90 366.5 159.7)">8</text>
<text x="70.1" y="162.6">5</text>
<text x="218.3" y="166.1">3</text>
<text x="221.8" y="167.9">I/O2</text>
<text x="235" y="164.4">VBUS</text>
<text x="236.6" y="167.9">I/O2</text>
<text x="245.4" y="166.1">4</text>
<text x="245.4" y="162.6">5</text>
<text x="357.6" y="178.5">1</text>
<text x="357.6" y="182">2</text>
<text x="357.6" y="185.5">3</text>
<text x="361.1" y="180.2">1</text>
<text x="361.1" y="183.8">2</text>
<text x="66.6" y="189.1">1</text>
<text x="70.1" y="190.8">1</text>
<text x="357.6" y="189.1">4</text>
<text x="361.1" y="187.3">3</text>
<text x="361.1" y="190.8">4</text>
<text x="66.6" y="192.6">2</text>
<text x="66.6" y="196.1">3</text>
<text x="70.1" y="194.3">2</text>
<text x="70.1" y="197.9">3</text>
<text x="230.7" y="194.7" transform="rotate(-90 230.7 194.7)">3</text>
<text x="237.8" y="194.7" transform="rotate(-90 237.8 194.7)">2</text>
<text x="66.6" y="199.6">4</text>
<text x="66.6" y="203.2">5</text>
<text x="70.1" y="201.4">4</text>
<text x="212.6" y="201.4">A4</text>
<text x="218.3" y="203.2">VBUS</text>
<text x="232.1" y="199.8" transform="rotate(-90 232.1 199.8)">EH</text>
<text x="239.2" y="199.8" transform="rotate(-90 239.2 199.8)">EH</text>
<text x="242.1" y="203.2">VBUS</text>
<text x="252.4" y="201.4">B9</text>
<text x="370.1" y="201.8" transform="rotate(-90 370.1 201.8)">4</text>
<text x="70.1" y="204.9">5</text>
<text x="212.6" y="204.9">A5</text>
<text x="212.6" y="208.5">A6</text>
<text x="218.3" y="206.7">CC1</text>
<text x="242.2" y="206.7">SBU2</text>
<text x="252.4" y="208.5">B7</text>
<text x="252.4" y="204.9">B8</text>
<text x="359.6" y="206.7">3</text>
<text x="364.1" y="208.1">3</text>
<text x="371.5" y="206.2" transform="rotate(-90 371.5 206.2)">4</text>
<text x="212.6" y="212">A7</text>
<text x="212.6" y="215.5">A8</text>
<text x="218.3" y="210.2">DP1</text>
<text x="218.3" y="213.7">DN1</text>
<text x="244.1" y="210.2">DN2</text>
<text x="244.6" y="213.7">DP2</text>
<text x="252.4" y="215.5">B5</text>
<text x="252.4" y="212">B6</text>
<text x="359.6" y="213.7">1</text>
<text x="359.6" y="210.2">2</text>
<text x="364.1" y="215.2">1</text>
<text x="364.1" y="211.6">2</text>
<text x="212.6" y="219">A9</text>
<text x="218.3" y="217.3">SBU1</text>
<text x="218.3" y="220.8">VBUS</text>
<text x="242.1" y="220.8">VBUS</text>
<text x="244.5" y="217.3">CC2</text>
<text x="252.4" y="219">B4</text>
<text x="370.1" y="221.4" transform="rotate(-90 370.1 221.4)">5</text>
<text x="371.5" y="216.9" transform="rotate(-90 371.5 216.9)">5</text>
<text x="232.1" y="225.7" transform="rotate(-90 232.1 225.7)">EH</text>
<text x="239.2" y="225.7" transform="rotate(-90 239.2 225.7)">EH</text>
<text x="230.7" y="228.5" transform="rotate(-90 230.7 228.5)">4</text>
<text x="237.8" y="228.5" transform="rotate(-90 237.8 228.5)">1</text>
<text x="357.6" y="238.4">1</text>
<text x="357.6" y="242">2</text>
<text x="361.1" y="240.2">1</text>
<text x="361.1" y="243.7">2</text>
<text x="36.6" y="263.1">2</text>
<text x="40.1" y="264.9">DIN</text>
<text x="36.6" y="270.2">4</text>
<text x="40.1" y="272">DOUT</text>
</g>
<g font-size="3.2">
<text x="360.1" y="26.8">GND</text>
<text x="368.8" y="25">3</text>
<text x="205.9" y="35.6">1</text>
<text x="232.5" y="32.2" transform="rotate(-90 232.5 32.2)">41</text>
<text x="257.7" y="35.6">40</text>
<text x="209.4" y="37.4">GND</text>
<text x="234.2" y="41" transform="rotate(-90 234.2 41)">GND</text>
<text x="248.9" y="37.4">GND</text>
<text x="52.2" y="47.2" transform="rotate(-90 52.2 47.2)">ADJ/GND</text>
<text x="50.8" y="52.4" transform="rotate(-90 50.8 52.4)">1</text>
<text x="43.7" y="77.9">1</text>
<text x="47.2" y="79.7">GND</text>
<text x="218.3" y="162.6">2</text>
<text x="221.8" y="164.4">GND</text>
<text x="212.6" y="197.9">A1</text>
<text x="252.4" y="197.9">B12</text>
<text x="218.3" y="199.6">GND</text>
<text x="243.6" y="199.6">GND</text>
<text x="210.6" y="222.6">A12</text>
<text x="218.3" y="224.3">GND</text>
<text x="243.6" y="224.3">GND</text>
<text x="252.4" y="222.6">B1</text>
<text x="36.6" y="259.6">1</text>
<text x="40.1" y="261.4">GND</text>
</g>
<g font-size="3.2" fill="#f00">
<text x="350.6" y="32.1">5</text>
<text x="354.1" y="33.8">VCC NC</text>
<text x="36.6" y="266.7">3</text>
<text x="40.1" y="268.4">VDD</text>
</g>
<g font-size="1.8" fill="#00f">
<text x="245.2" y="111.8" transform="rotate(-90 245.2 111.8)">Slow at boot</text>
<text x="254" y="113.6" transform="rotate(-90 254 113.6)">SPI VDD strap</text>
<text x="62" y="151.4">SEL</text>
<text x="354.8" y="154.9">SEL</text>
<text x="353.1" y="190.2">FB</text>
<text x="62" y="193.7">SEL</text>
</g>
</svg>
